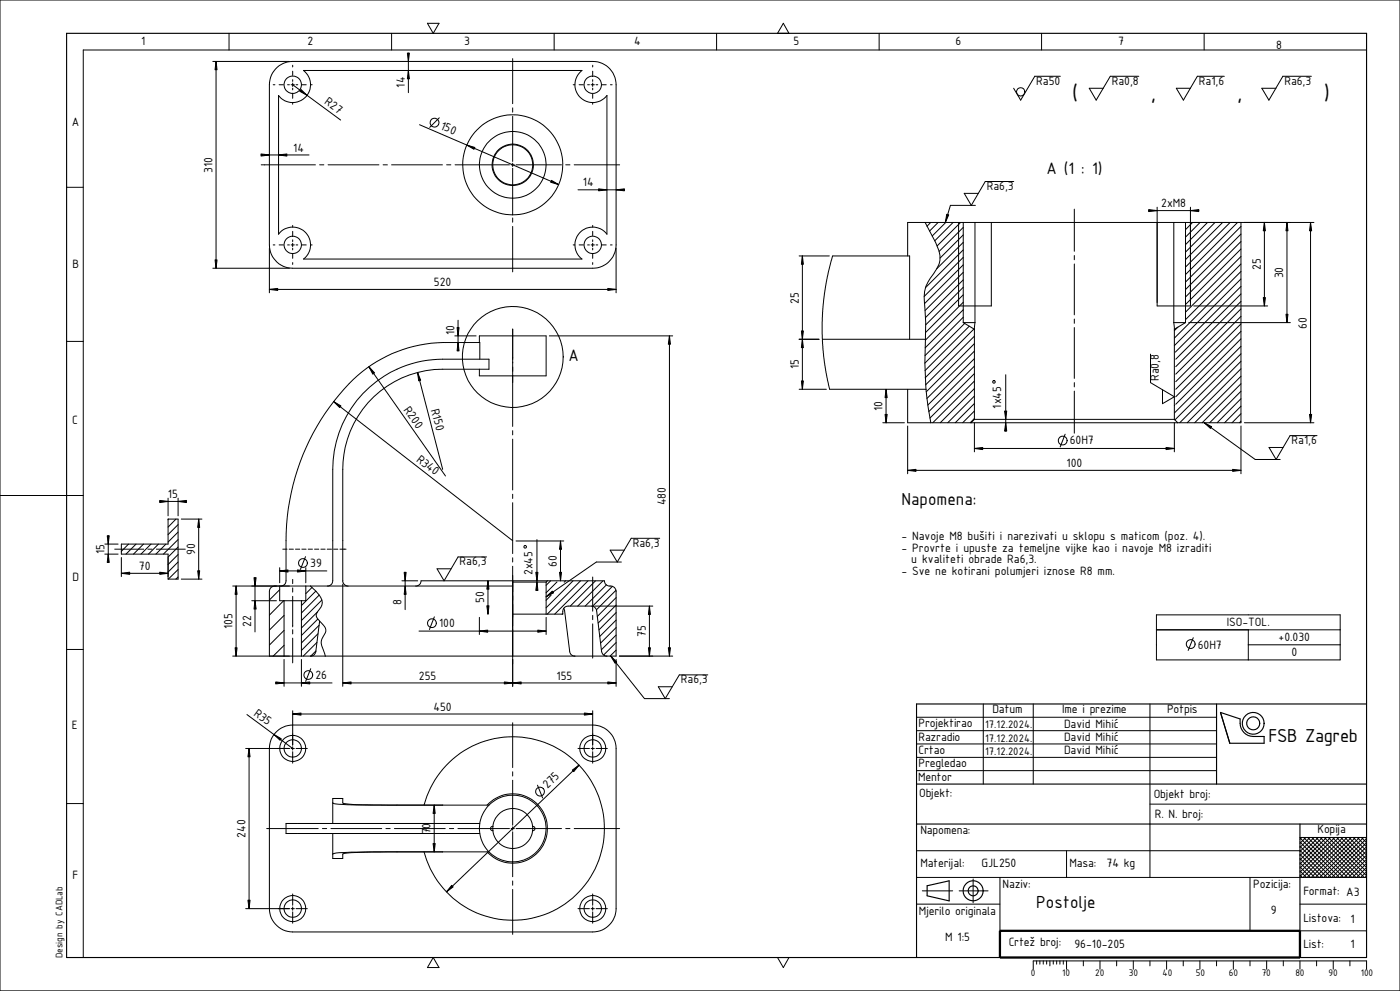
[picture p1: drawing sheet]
<svg xmlns="http://www.w3.org/2000/svg" width="420mm" height="297mm" viewBox="0 0 420 297" stroke-linecap="round" stroke-linejoin="round" font-family="sans-serif">
<g fill="none" stroke="#000" stroke-width=".3">
<path d="M0 0h420v297h-420zM63.8 18.4h23M64.8 18.4v62M68.7 10v5M87.8 19.6v.5M117.5 10v5M122.5 15.9v11.9M128.2 7h3.5l-1.7 3zM153.8 17.6v13.5M166.2 10v5M177.8 19.6v.5M215 10v5"/>
<path d="M235 7l1.7 3h-3.4zM263.7 10v5M312.5 10v5M361.2 10v5M410 15h-385v272M82 25.4h.5M83.1 20.2l1.9-1.2 1.4-.5 1.4-.1h90a7 7 0 0 1 7 7v48a7.1 7.1 0 0 1-7 7h-90a7 7 0 0 1-7-7v-48a6.9 6.9 0 0 1 2.3-5.2zM83.6 28.6a5.3 5.3 0 0 0 8 .6 5.3 5.3 0 0 0-.5-8.1h83.5a5.3 5.3 0 0 0-.6 8.1 5.3 5.3 0 0 0 8.1-.6v41.6a5.3 5.3 0 0 0-8.1-.6 5.3 5.3 0 0 0 .6 8h-83.5a5.3 5.3 0 0 0 .5-8 5.3 5.3 0 0 0-8 .6zM83.7 25.4h1.3M86.3 25.4h.5M87.3 25.4h1M87.8 21.3v1.3"/>
<path d="M87.8 23.9v.5M87.8 24.9v1M87.8 26.4v.5M87.8 28.2v1.3M87.8 30.7v.5M87.8 25.4l14.4 10.6M88.8 25.4h.5M90.6 25.4h1.3M93.1 25.4h.5M125.9 37.4l41.7 17.9M131.8 35.3l-2.9 2.9M153.8 32.3v1.3"/>
<path d="M153.8 34.9v13.5M172 25.4h.5M173.7 25.4h1.3M176.3 25.4h.5M177.3 25.4h1M177.8 21.3v1.3M177.8 23.9v.5M177.8 24.9v1M177.8 26.4v.5M177.8 28.2v1.3M177.8 30.7v.5M178.8 25.4h.5"/>
<path d="M180.6 25.4h1.3M183.1 25.4h.5M318.1 22.9h-7.7l-4.2 7.1-2.1-3.5M341.6 22.9h-8.5l-4.3 7.1-2-3.5h4.2M367.3 22.9h-8.1l-4.2 7.1-2.1-3.5h4.2M393.4 22.9h-8.5l-4.2 7.1-2.2-3.5h4.3M20 56.1h5M78.3 46.4h14.4M78.4 49.4h16.2M95.9 49.4h1.3M98.4 49.4h15.3M114.9 49.4h1.3"/>
<path d="M117.5 49.4h15.2M134 49.4h1.3M136.5 49.4h16.3M153.3 49.4h1M153.8 48.9v1M153.8 50.4v13.7M154.8 49.4h13.6M169.7 49.4h1.3M172.3 49.4h13.6M173.4 56.9h13.9M304.1 54.4h-8.5l-4.2 7.2-2.1-3.6h4.2M80.8 74.4v13.4"/>
<path d="M82 73.4h.5M83.7 73.4h1.3M86.3 73.4h.5M87.3 73.4h1M87.8 67.6v.5M87.8 69.3v1.3M87.8 71.9v.5M87.8 72.9v1M87.8 74.4v.5M87.8 76.2v1.2M87.8 78.7v.5M88.8 73.4h.5"/>
<path d="M90.6 73.4h1.3M93.1 73.4h.5M153.8 65.3v1.3M153.8 67.9v13.6M172 73.4h.5M173.7 73.4h1.3M176.3 73.4h.5M177.3 73.4h1M177.8 67.6v.5M177.8 69.3v1.3M177.8 71.9v.5M177.8 72.9v1"/>
<path d="M177.8 74.4v.5M177.8 76.2v1.2M177.8 78.7v.5M178.8 73.4h.5M180.6 73.4h1.3M183.1 73.4h.5M184.8 74.4v13.4M239.7 76.7h9.1M240.7 76.7v40M277.5 66.7h-5.2v10M277.5 66.7h11.5M277.5 66.7l3.2 5.9a7.5 7.5 0 0 1-.6 9.4 10.9 10.9 0 0 0-2.6 10.2l.2 4.4-.1 5.1"/>
<path d="M279.2 66.7l-1.1 1.1M281.4 66.7l-2.6 2.6M283.7 66.7l-4 4M285.9 66.7l-5.5 5.5M287.6 66.7v25h9.8v-25M288.2 66.7l-7.1 7M289 66.7h3.5M289 70.4l-7 6.9M289 74.9l-11.4 11.3M289 77.1l-11.8 11.8M289 68.2l-7.3 7.2M289 72.6l-8 8"/>
<path d="M289 79.4l-11.6 11.6M289 66.7v30M292.5 66.7v30M292.5 66.7h59.6M292.6 61.6h-7.5l-1.5 5.1M322.3 62.7v12.6M322.3 76.6v1.3M322.3 79.1v15.3M344.6 63.1h15M347.1 62.1v29.6h10v-29.6M352.1 66.7h3.5M352.1 66.7v30"/>
<path d="M355.6 66.7v30M355.6 66.7h38.6M357.8 66.7l-2.2 2.1M360 66.7l-4.4 4.4M362.2 66.7l-6.6 6.6M364.5 66.7l-8.9 8.9M366.8 66.7l-11.2 11.1M369 66.7l-13.4 13.4M371.3 66.7l-15.7 15.6M372.3 67.9l-16.7 16.6M372.3 70.1l-16.7 16.7M372.3 72.4l-16.7 16.6"/>
<path d="M372.3 74.6l-16.7 16.7M372.3 76.9l-16.7 16.7M372.3 79.1l-16.7 16.7M372.3 66.7v60h-19M379.3 66.7v25M386.1 66.7v30M393.1 66.7v60M63.8 80.4h23M80.8 86.7h104M137.4 96v9.2M153.8 98.6v29.2M289 96.7h3.5"/>
<path d="M289 83.9l-11.3 11.3M289 86.1l-11.3 11.3M289 88.3l-11.3 11.4M289 81.6l-11.5 11.4M289 90.6l-11.4 11.3M289 92.8l-11.5 11.5M289 95.1l-11.5 11.5M289 96.7l3.3 2M289.4 96.9l-11.9 11.9M290.8 97.7l-13.3 13.4M292.2 98.6l-14.7 14.6M292.3 98.7v27"/>
<path d="M292.5 96.7l-.2 2M322.3 95.6v1.3M322.3 98.2v15.2M352.1 96.7h3.5M352.1 96.7l.2 2M352.3 98.7v27M353.4 98l-1.1 1.1M355.6 96.7l-3.3 2M356.6 96.7h30.5M358.1 91.7h22.2M372.3 81.4l-20 19.9M372.3 83.6l-20 20"/>
<path d="M372.3 85.9l-19.7 19.6M372.3 88.1l-19.6 19.6M372.3 90.3l-19.6 19.6M372.3 92.6l-19.6 19.5M372.3 94.8l-19.6 19.6M372.3 97.1l-19.6 19.6M372.3 99.3l-19.6 19.6M20 102.3h5M110.7 109.9l22.9 32.8M125.3 111.6l7.5 29.1M136.4 100.7h6.4M143.8 102.7v-2h20v11.9h-20v-1.9"/>
<path d="M143.9 107.7v-5h-10.3a40.3 40.3 0 0 0-31.9 15.7 68.1 68.1 0 0 0-15.9 43.7v12a1.59 1.59 0 0 1-1.6 1.5M164.8 100.7h37M200.8 100.7v95.9M239.7 116.7h8.2M239.7 101.7h6M246.7 101.7h30.9M265.8 116.7v10M272.3 116.7v10h6.9M272.9 101.7v-25h-23.1l-1.4 5.2-.8 4.5-.7 5-.3 5 .1 5 .4 5.2 .7 4.9 1.1 5.2h28.9M277.6 101.7l-.1 7.1 .3 7.9M277.8 116.7l1.4 10M292.3 100.8l-14.6 14.6"/>
<path d="M292.3 103l-14.4 14.4M292.3 105.2l-14.2 14.2M292.3 107.5l-14 13.9M292.3 109.7l-13.7 13.7M292.3 112l-13.3 13.3M292.3 114.2l-12.5 12.5M292.3 116.5l-10.2 10.2M292.3 118.7l-8 8M301.7 112.3v16.9M322.3 114.7v1.3M322.3 117.2v12.6M345.1 106.1v8.6l7.2 4.2-3.6 2.1v-4.2"/>
<path d="M372.3 101.6l-19.6 19.6M372.3 103.8l-20 20M372.3 106l-19.8 19.9M372.3 108.3l-18.4 18.4M372.3 110.5l-16.1 16.2M372.3 112.8l-13.9 13.9M372.3 115l-11.7 11.7M372.3 117.3l-9.4 9.4M372.3 119.5l-7.2 7.2M100.1 120.4l53.7 41.7M153.8 129.1v1.2M153.8 131.6v15.3"/>
<path d="M264.8 126.7h6.5M272.3 127.7v14.3M279.2 126.7h12.1M291.3 126.7h62M292.3 125.7h60M292.3 120.9l-5.7 5.8M292.3 123.2l-3.5 3.5M292.3 125.4l-1.3 1.3M292.3 126.7v8.7M292.3 125.7l-1 1M292.3 134.4h60M319.5 130.1l-1.4 3.8"/>
<path d="M352.3 125.7l1 1M352.3 126.7v8.7M352.4 121.5h-.1M361.3 126.7l15.3 11h7.4M372.3 121.8l-4.9 4.9M372.3 124l-2.7 2.7M372.3 126.2l-.4 .5M372.3 127.7v14.3M373.3 126.7h20.9M395.1 130.6h-8.1l-4.2 7.1-2.1-3.6h4.2M0 148.5h25M47.9 150.3h8"/>
<path d="M50.4 149.3v5.3M50.5 155.6l-.1 .1M52.8 155.6l-2.4 2.4M53.4 157.2l-3 3M53.4 159.5l-3 3M53.4 149.3v5.3M54.4 155.6h6.2M59.6 155.6v18M153.8 148.1v1.3M153.8 150.7v15.2M272.3 141h100M31.5 163.1h3.9"/>
<path d="M31.5 166.1h3.9M32.5 160.6v8M34.4 164.6h8.7M36.4 163.1h14v-7.5h3v18h-3v-7.5h-14zM36.4 167.1v5.7M36.4 171.8h14M38.6 163.1l-2.2 2.1M40.8 163.1l-3 3M43.1 163.1l-3.1 3M44.4 164.6h1.2M45.3 163.1l-3 3M46.9 164.6h8.7"/>
<path d="M47.5 163.1l-3 3M49.8 163.1l-3 3M53.4 161.7l-4.4 4.4M53.4 164l-3 3M53.4 166.2l-3 3M53.4 168.4l-3 3M53.4 170.7l-2.9 2.9M53.4 172.9l-.7 .7M54.4 173.6h6.2M69.8 175.6h17M70.8 175.6v21M76.5 173.1v16.3"/>
<path d="M82.4 175.6a1.59 1.59 0 0 0-1.6 1.6v19.4M83.9 176.7l-3.1 3.1M83.9 170.1v4.6M83.9 171.1h14.1M84.8 164.6h1.3M86.7 164.6h1.3M87.8 173.7v1.2M87.8 176.2v1.3M87.8 178.7v9.2M88.6 164.6h1.3M90.6 164.6h1.2M91.7 166.8l-1.6 3.8"/>
<path d="M91.7 175.6h62.1M91.7 170.1v4.6M91.7 175.6v4.4h-1.3M91.7 175.6h-7.8v4.4h1.3M92.5 164.6h1.2M93.1 175.6l.5 .5a9 9 0 0 1 3.1 4.5 5.3 5.3 0 0 1-1.6 3 1.85 1.85 0 0 0 .8 2.6l.7 .7a2.5 2.5 0 0 1 .3 4 3.1 3.1 0 0 0-.1 3.4l.8 2.3M93.6 176.1l-1.9 1.8M94.4 164.6h1.2M94.7 177.2l-4.3 4.3M95.8 178.4l-5.4 5.3M96.3 164.6h1.2M96.6 179.8l-6.2 6.2"/>
<path d="M98.2 164.6h1.2M100.1 164.6h1.2M102 164.6h1.8M102.8 175v30.7M104.4 175.6a1.58 1.58 0 0 1-1.6-1.5v-30.8a30.1 30.1 0 0 1 30-32.6h13.9v-3h-13.9a33.2 33.2 0 0 0-33 35.6v30.8a1.59 1.59 0 0 1-1.6 1.5M120.6 174.1h4.7M121.5 171.5v11.2M146 166.9h-8.6l-4.2 7.2-2.1-3.6h4.2M146.4 174.1v10M153.8 174.1h-27.4a1.61 1.61 0 0 1-1.7 1.5M153.8 174.1v22.5v-21M153.8 174.1v1.5"/>
<path d="M153.8 167.2v1.2M153.8 169.7v16.4M153.8 174.1h10.4M153.8 174.5h10M154.8 162.1h14.3M161.1 161.7v15.3M163.8 174.5v9.6M164.2 174.1h17.1a1.78 1.78 0 0 0 2.2 1.6l.9 .4 .4 1.1v19.4h-2.7M164.2 174.1l-.4 .4M165.2 174.1l-1.4 1.3M165.3 178.4l-1.5 1.5M167.1 174.4l-3.3 3.3"/>
<path d="M168.1 162.1v12M169.7 174.1l-.5 .4M171.9 174.1l-8.1 8.1M174.2 174.1l-10 10M176.4 174.1l-10 10M177.8 172.9v10.3M178.6 174.1l-7.5 7.6M180.9 174.1l-7.6 7.6M181.9 175.3l-6.3 6.4M183.7 175.7l-5.9 6M184.8 176.9l-5.9 5.9M184.8 179.1l-5.6 5.6"/>
<path d="M186.4 168.4h-7.5l-15.1 10.5M197.9 161.3h-8.5l-4.2 7.1-2.2-3.5h4.2M20 194.6h5M69.8 196.6h17M75.5 180h7.4M85.1 180l-4.3 4.4M85.2 180v16.6h5.2M85.2 184.4l-4.4 4.4M85.2 188.9l-4.4 4.4M85.2 193.4l-3.2 3.2M85.2 197.7v8M85.2 180h5.2"/>
<path d="M87.8 188.7v1.3M87.8 191.3v7.4M90.4 196.6h82.1M90.4 180v16.6M90.4 197.7v8M94.8 195.1l-1.6 1.5M95.1 192.5l-4.1 4.1M95.2 183.4l-4.8 4.8M95.3 185.5l-4.9 5M95.4 189.9l-5 5M95.7 187.4l-5.3 5.3M95.9 186.1l-1.2 9.1a1.52 1.52 0 0 1-1.5 1.4"/>
<path d="M125.7 189.1h38.1M130.3 184.9l-1.5 3.8M143.8 185v5.2M153.8 186.2v1.3M153.8 188.8v16.9M153.8 184.1h10M163.8 184.1h5a1.8 1.8 0 0 1 1.6-2.4h7a1.61 1.61 0 0 1 1.6 1.3l1.5 12.2a1.6 1.6 0 0 0 1.6 1.4M163.8 185v5.2M168.8 183.9l-.1 .2M169.1 182.3l.3 .7 1.5 12.2a1.52 1.52 0 0 0 1.6 1.4M172.5 196.6h9.6M177.8 184.4v1.3"/>
<path d="M177.8 187v10.2M178.4 181.7h17.4M183.2 196.6l10.1 12.8h7.5M184.8 181.4l-5.3 5.3M184.8 183.6l-5.1 5.2M184.8 185.8l-4.9 5M184.8 188.1l-4.6 4.6M184.8 190.3l-4.4 4.4M184.8 192.6l-3.7 3.7M184.8 194.9l-1.8 1.7M184.8 197.7v8M185.8 196.6h16"/>
<path d="M194.8 181.7v14.9M346.9 184.3h55.1v13.5h-55.1zM346.9 188.8h55.1M358 191.1l-1.6 3.8M374.5 188.8v9M374.5 193.3h27.5M74.1 214.2l13.7 10.1M82.6 219.6a7.1 7.1 0 0 1 5.2-2.3h90a7.1 7.1 0 0 1 7 7v48a7.1 7.1 0 0 1-7 7h-90a7.1 7.1 0 0 1-7-7v-48l.6-2.9zM82.7 204.7h16.9M87.8 213v10.3M87.8 214h90M93.2 200.4l-1.5 3.8"/>
<path d="M102.8 204.7h82M153.8 216.6v13.4M177.8 213v10.3M212.3 202.3h-8.5l-4.2 7.1-2.1-3.6h4.2M275 215h90M275 219h90M295 211v24M310 211v24M345 211v52M73.7 224.3h13.1M74.7 224.3v48M87.3 224.3h1"/>
<path d="M87.8 223.8v1M87.8 225.3v3.4M88.8 224.3h3.4M153.8 231.3v1.3M153.8 233.8v13.5M161.2 235.3l1.6 3.8M173.4 224.3h3.4M173.7 229.3l-39.8 38M177.3 224.3h1M177.8 223.8v1M177.8 225.3v3.4M178.8 224.3h3.4"/>
<path d="M275 223h90M275 227h90M275 231h90M20 240.8h5M80 248.3h15.5M96.7 248.3h1.3M99.3 248.3h15.2M99.8 240.6a19.8 19.8 0 0 0 7.2 .7h25.8M99.8 240.6v-1.3h3v.6a.68 .68 0 0 0 .7 1 432 432 0 0 0 29.3 .4M99.8 240.6v6.2M99.8 249.8v6.2M115.8 248.3h1.3"/>
<path d="M118.3 248.3h15.3M127.2 241.3a27.5 27.5 0 0 1 42.4-15.5 27.5 27.5 0 0 1 0 45.1 27.5 27.5 0 0 1-42.4-15.6M130.3 241.3v14M132.8 255.3h-7.8a279 279 0 0 0-24.7 .5l-.5 .2M132.8 255.3a401.8 401.8 0 0 0-29.5 .5 1.02 1.02 0 0 0-.5 1.3v.2h-3v-1.3M132.8 241.3h13.9M132.8 255.3h13.9M134.8 248.3h1.3M137.4 248.3h15.4M143.9 246.8h-58.1v3h58.1M146.1 241.3a10.4 10.4 0 0 1 15-.5 10.4 10.4 0 0 1 0 15 10.4 10.4 0 0 1-15-.5M147.9 249a6 6 0 0 0 5.9 5.3 6 6 0 0 0 6-5.3"/>
<path d="M147.9 247.7a.66 .66 0 0 0-.8 .6 .66 .66 0 0 0 .8 .7M147.9 247.7v1.3M147.9 247.7a6 6 0 0 1 5.9-5.4 6 6 0 0 1 6 5.4M153.3 248.3h1M153.8 247.8v1M153.8 249.3v13.5M154.8 248.3h13.6M159.8 247.6v1.4M159.8 247.7a.66 .66 0 0 1 .7 .6 .66 .66 0 0 1-.7 .7M169.7 248.3h1.3M172.3 248.3h13.6M275 255h115"/>
<path d="M320 255v8M345 241h65M390 251h20M390 259.8l3.1 3.2M390 253.6l9.4 9.4M390 254.8l8.1 8.2M390 258.6l4.4 4.4M390 256.1l6.9 6.9M390 257.3l5.6 5.7M390 251.1l11.8 11.9M390 252.3l10.6 10.7M390.5 251l-.5 .5"/>
<path d="M391.1 251l12 12M391.8 251l-1.8 1.8M392.3 251l12 12M393 251l-3 3M393.5 251l12.1 12M394.2 251l-4.2 4.2M394.8 251l12 12M395.5 251l-5.5 5.5M396 251l12 12M396.7 251l-6.7 6.7M397.3 251l11.9 12M397.9 251l-7.9 8"/>
<path d="M398.5 251l11.5 11.5-.6 .5M399.2 251l-9.2 9.2M399.7 251l10.3 10.2-1.8 1.8M400.4 251l-10.4 10.4M401 251l9 9M401.7 251l-11.7 11.7M402.2 251l7.8 7.7-4.3 4.3M402.9 251l-12 12M403.4 251l6.6 6.5-5.5 5.5M404.1 251l-12 12M404.7 251l5.3 5.3-6.7 6.7M405.4 251l-12 12"/>
<path d="M405.9 251l4.1 4.1-8 7.9M406.6 251l-12 12M407.2 251l2.8 2.8-9.2 9.2M407.8 251l-11.9 12M408.4 251l1.6 1.6-10.5 10.4M409.1 251l-12 12M409.6 251l.4 .3-11.7 11.7M410 260l-3 3M73.7 272.3h13.1M87.3 272.3h1M87.8 267.9v3.4M87.8 271.8v1"/>
<path d="M87.8 273.3v3.4M88.8 272.3h3.4M153.8 264v1.3M153.8 266.6v13.4M173.4 272.3h3.4M177.3 272.3h1M177.8 267.9v3.4M177.8 271.8v1M177.8 273.3v3.4M178.8 272.3h3.4M275 271h25M275 263h135"/>
<path d="M276.7 267h9.1M287.7 267h8.7M291.9 263.4v7.2M300 279h110M300 263v24M375 263v16M390 271h20M390 261l1.9 2M390 262.3l.7 .7M130 287l1.7 3h-3.5zM233.3 287h3.4l-1.7 3zM310 290.5v-2.5h100v2.5"/>
<path d="M311 288v1M312 288v1M313 288v1M314 288v1M315 288v1.5M316 288v1M317 288v1M318 288v1M319 288v1M320 288v2.5M325 288v1.5M330 288v2.5"/>
<path d="M335 288v1.5M340 288v2.5M345 288v1.5M350 288v2.5M355 288v1.5M360 288v2.5M365 288v1.5M370 288v2.5M375 288v1.5M380 288v2.5M385 288v1.5M390 288v2.5"/>
<path d="M395 288v1.5M400 288v2.5M405 288v1.5"/>
<circle cx="87.8" cy="25.4" r="2.6"/>
<circle cx="130.4" cy="36.8" r="1.33"/>
<circle cx="177.8" cy="25.4" r="2.6"/>
<circle cx="306.2" cy="27.5" r="1.26"/>
<circle cx="153.8" cy="49.4" r="6.2"/>
<circle cx="153.8" cy="49.4" r="15"/>
<circle cx="153.8" cy="49.4" r="6"/>
<circle cx="153.8" cy="49.4" r="10"/>
<circle cx="87.8" cy="73.4" r="2.6"/>
<circle cx="177.8" cy="73.4" r="2.6"/>
<circle cx="153.8" cy="107" r="15.1"/>
<circle cx="298.2" cy="114.5" r=".38"/>
<circle cx="318.8" cy="132" r="1.32"/>
<circle cx="90.9" cy="168.7" r="1.32"/>
<circle cx="157.5" cy="163.9" r=".39"/>
<circle cx="129.6" cy="186.8" r="1.32"/>
<circle cx="357.2" cy="193" r="1.32"/>
<circle cx="92.5" cy="202.3" r="1.32"/>
<circle cx="87.8" cy="224.3" r="2.6"/>
<circle cx="87.8" cy="224.3" r="3.9"/>
<circle cx="162" cy="237.3" r="1.34"/>
<circle cx="177.8" cy="224.3" r="2.6"/>
<circle cx="177.8" cy="224.3" r="3.9"/>
<circle cx="153.8" cy="248.3" r="10"/>
<circle cx="87.8" cy="272.3" r="2.6"/>
<circle cx="87.8" cy="272.3" r="3.9"/>
<circle cx="177.8" cy="272.3" r="3.9"/>
<circle cx="177.8" cy="272.3" r="2.6"/>
</g>
<g fill="none" stroke="#000" stroke-width=".34">
<path d="M20 10h390v277h-390zM365 211v24M366.1 213.5l5.9 2a4.3 4.3 0 0 0 4 5.2h3.2v2.1h-10.3zM410 211h-135v76M275 235h135M275 247h135M390 247v40M278.1 265.5l6.6-1.5v6l-6.6-1.5z"/>
<circle cx="375.9" cy="216.8" r="3.3"/>
<circle cx="376" cy="216.8" r="1.95"/>
<circle cx="291.9" cy="267" r="3"/>
<circle cx="291.9" cy="267" r="1.51"/>
</g>
<path d="M300 279h90v8h-90z" fill="none" stroke="#000" stroke-width=".68" stroke-linecap="butt"/>
<g fill="#000" stroke="#000" stroke-width=".3">
<path d="M64.8 18.4l.3 2.5h-.6zM122.2 15.9h.6l-.3 2.5zM90.3 26.8l1.8 1.8-2.2-1.3zM122.5 21.1l.3 2.5h-.6zM78.3 46.1l2.5 .3-2.5 .4zM83.6 46.4l2.5-.3v.7zM140 43.5l2.5 .7-.3 .5zM165.4 54.1l2.2 1.2-2.4-.7zM179.6 56.6l2.5 .3-2.5 .3zM184.8 56.9l2.5-.3v.6zM240.7 76.7l.3 2.5h-.6zM284 64.2l.6 .2-1 2.3z"/>
<path d="M344.6 62.8l2.5 .3-2.5 .3zM357.1 63.1l2.5-.3v.6zM379.3 66.7l.3 2.5h-.6zM386.1 66.7l.3 2.5h-.6zM393.1 66.7l.4 2.5h-.6zM64.5 77.9h.6l-.3 2.5zM80.8 86.7l2.5-.3v.6zM182.3 86.4l2.5 .3-2.5 .3zM379 89.2h.6l-.3 2.5zM385.8 94.2h.6l-.3 2.5zM110.7 109.9l1.7 1.9-.6 .3zM125.3 111.6l.9 2.4-.6 .1z"/>
<path d="M137.1 98.2h.6l-.3 2.5zM137.4 102.7l.3 2.5h-.6zM200.8 100.7l.3 2.5h-.6zM240.7 101.7l.3 2.5h-.6zM240.4 114.2h.6l-.3 2.5zM240.4 99.2h.6l-.3 2.5zM265.8 116.7l.3 2.5h-.6zM100.1 120.4l2.2 1.3-.4 .4zM265.5 124.2h.6l-.3 2.5zM292.3 134.4l2.5-.3v.6zM301.4 123.2h.6l-.3 2.5zM301.7 126.7l.3 2.5h-.6z"/>
<path d="M349.8 134.1l2.5 .3-2.5 .3zM361.3 126.7l2.2 1.2-.4 .5zM392.9 124.2h.6l-.4 2.5zM47.9 150l2.5 .3-2.5 .3zM53.4 150.3l2.5-.3v.6zM59.6 155.6l.3 2.5h-.6zM272.3 141l2.5-.3v.6zM369.8 140.7l2.5 .3-2.5 .3zM32.2 160.6h.6l-.3 2.5zM32.5 166.1l.3 2.5h-.6zM36.4 171.8l2.5-.3v.6zM47.9 171.5l2.5 .3-2.5 .3z"/>
<path d="M59.3 171.1h.6l-.3 2.5zM70.8 175.6l.3 2.5h-.6zM76.2 173.1h.6l-.3 2.5zM83.9 171.1l2.5-.3v.6zM89.2 170.8l2.5 .3-2.5 .3zM121.2 171.5h.6l-.3 2.6zM121.5 175.6l.3 2.5h-.6zM146.4 174.1l.3 2.5h-.7zM160.7 171.5h.7l-.3 2.6zM161.1 174.5l.3 2.5h-.7zM163.8 178.9l1.9-1.7 .4 .5zM168.1 162.1l.3 2.5h-.5z"/>
<path d="M167.9 171.5h.5l-.3 2.6zM70.5 194.1h.6l-.3 2.5zM76.5 180l.3 2.5h-.6zM143.8 189.1l2.5-.3v.7zM146 181.6h.7l-.3 2.5zM161.3 188.8l2.5 .3-2.5 .4zM183.2 196.6l1.8 1.8-.5 .4zM194.5 194.1h.6l-.3 2.5zM194.8 181.7l.3 2.4h-.6zM200.5 194.1h.6l-.3 2.5zM82.7 204.4l2.5 .3-2.5 .3zM87.8 214l2.5-.3v.6z"/>
<path d="M90.4 204.7l2.5-.3v.6zM102.8 204.7l2.5-.3v.6zM151.3 204.4l2.5 .3-2.5 .3zM153.8 204.7l2.5-.3v.6zM175.3 213.7l2.5 .3-2.5 .3zM182.3 204.4l2.5 .3-2.5 .3zM74.7 224.3l.3 2.5h-.6zM82.2 220.1l2.2 1.3-.4 .5zM171.7 230.8l2-1.5-1.6 2zM129.9 252.8h.7l-.3 2.5zM130.3 241.3l.3 2.5h-.7zM74.4 269.8h.6l-.3 2.5z"/>
<path d="M135.5 265.3l.4 .5-2 1.5z"/>
</g>
<g font-size="7">
<text x="321.7" y="30">(</text>
<text x="345.2" y="30">,</text>
<text x="371.1" y="30">,</text>
<text x="397.1" y="30">)</text>
</g>
<text font-size="6.1" x="380.5" y="222.5">FSB Zagreb</text>
<g font-size="5.6">
<text x="270.4" y="151.2">Napomena:</text>
<text x="310.9" y="272.1">Postolje</text>
</g>
<g font-size="5.4">
<text x="313.9" y="52.3">A (1 : 1)</text>
<text x="170.5" y="108.2">A</text>
</g>
<g font-size="3.9">
<text x="42.3" y="13.5">1</text>
<text x="92.3" y="13.5">2</text>
<text x="139.2" y="13.5">3</text>
<text x="190.2" y="13.5">4</text>
<text x="238.1" y="13.5">5</text>
<text x="286.7" y="13.5">6</text>
<text x="335.5" y="13.5">7</text>
<text x="382.9" y="14.6">8</text>
<text x="121.4" y="26.3" transform="rotate(-90 121.4 26.3)">14</text>
<text x="310.9" y="25.4">Ra50</text>
<text x="333.5" y="25.4">Ra0,8</text>
<text x="359.7" y="25.4">Ra1,6</text>
<text x="385.3" y="25.4">Ra6,3</text>
<text x="97.2" y="31" transform="rotate(36 97.2 31)">R27</text>
<text x="21.6" y="37.6">A</text>
<text x="131.9" y="38.5" transform="rotate(23 131.9 38.5)">150</text>
<text x="87.9" y="45.4">14</text>
<text x="63.7" y="51.8" transform="rotate(-90 63.7 51.8)">310</text>
<text x="174.9" y="55.9">14</text>
<text x="296" y="56.9">Ra6,3</text>
<text x="348.4" y="62.1">2xM8</text>
<text x="21.7" y="80.4">B</text>
<text x="378.2" y="80.9" transform="rotate(-90 378.2 80.9)">25</text>
<text x="385" y="83.4" transform="rotate(-90 385 83.4)">30</text>
<text x="130.2" y="85.7">520</text>
<text x="239.6" y="91" transform="rotate(-90 239.6 91)">25</text>
<text x="136.3" y="100.5" transform="rotate(-90 136.3 100.5)">10</text>
<text x="392.1" y="98.5" transform="rotate(-90 392.1 98.5)">60</text>
<text x="239.6" y="110.7" transform="rotate(-90 239.6 110.7)">15</text>
<text x="347.6" y="114.2" transform="rotate(-90 347.6 114.2)">Ra0,8</text>
<text x="121" y="122.8" transform="rotate(55 121 122.8)">R20</text>
<text x="129.3" y="122.8" transform="rotate(75 129.3 122.8)">R150</text>
<text x="264.7" y="123.2" transform="rotate(-90 264.7 123.2)">10</text>
<text x="300.4" y="122.5" transform="rotate(-90 300.4 122.5)">1x45</text>
<text x="21.6" y="127.2">C</text>
<text x="320.9" y="133.1">60H7</text>
<text x="387.5" y="133.1">Ra1,6</text>
<text x="124.7" y="138.1" transform="rotate(38 124.7 138.1)">R340</text>
<text x="319.9" y="140">100</text>
<text x="50.4" y="149.3">15</text>
<text x="199.7" y="151.4" transform="rotate(-90 199.7 151.4)">480</text>
<text x="270.4" y="161.8">- Navoje M8 bušiti i narezivati u sklopu s maticom (poz. 4).</text>
<text x="31.4" y="166.1" transform="rotate(-90 31.4 166.1)">15</text>
<text x="58.5" y="166.4" transform="rotate(-90 58.5 166.4)">90</text>
<text x="189.8" y="163.9">Ra6,3</text>
<text x="270.4" y="165.3">- Provrte i upuste za temeljne vijke kao i navoje M8 izraditi</text>
<text x="41.7" y="170.8">70</text>
<text x="93" y="169.8">39</text>
<text x="137.9" y="169.5">Ra6,3</text>
<text x="159.7" y="172.4" transform="rotate(-90 159.7 172.4)">2x45</text>
<text x="167" y="169.8" transform="rotate(-90 167 169.8)">60</text>
<text x="270.4" y="172.3">- Sve ne kotirani polumjeri iznose R8 mm.</text>
<text x="273.4" y="168.8">u kvaliteti obrade Ra6,3.</text>
<text x="21.7" y="174.1">D</text>
<text x="120.4" y="181.2" transform="rotate(-90 120.4 181.2)">8</text>
<text x="145.3" y="180.8" transform="rotate(-90 145.3 180.8)">50</text>
<text x="69.7" y="188.6" transform="rotate(-90 69.7 188.6)">105</text>
<text x="75.4" y="187.9" transform="rotate(-90 75.4 187.9)">22</text>
<text x="131.7" y="187.9">100</text>
<text x="193.7" y="190.9" transform="rotate(-90 193.7 190.9)">75</text>
<text x="368" y="187.6">ISO-TOL.</text>
<text x="359.3" y="194.4">60H7</text>
<text x="383.5" y="192.2">+0.030</text>
<text x="387.4" y="196.6">0</text>
<text x="94.6" y="203.4">26</text>
<text x="125.7" y="203.7">255</text>
<text x="166.9" y="203.7">155</text>
<text x="204.3" y="204.8">Ra6,3</text>
<text x="75.9" y="214.2" transform="rotate(36 75.9 214.2)">R35</text>
<text x="130" y="213">450</text>
<text x="297.7" y="213.8">Datum</text>
<text x="318.7" y="213.8">Ime i prezime</text>
<text x="350.1" y="213.8">Potpis</text>
<text x="21.6" y="218.5">E</text>
<text x="275.5" y="217.9">Projektirao</text>
<text x="275.5" y="222">Razradio</text>
<text x="319.2" y="218.1">David Mihić</text>
<text x="319.2" y="222">David Mihić</text>
<text x="275.5" y="225.9">Crtao</text>
<text x="319.2" y="226">David Mihić</text>
<text x="275.4" y="233.9">Mentor</text>
<text x="275.5" y="229.8">Pregledao</text>
<text x="164.3" y="236.5" transform="rotate(-44 164.3 236.5)">275</text>
<text x="275.8" y="238.8">Objekt:</text>
<text x="346.1" y="239.2">Objekt broj:</text>
<text x="346.5" y="245.2">R. N. broj:</text>
<text x="73.6" y="251.1" transform="rotate(-90 73.6 251.1)">240</text>
<text x="129.2" y="250.1" transform="rotate(-90 129.2 250.1)">70</text>
<text x="276.1" y="250.1">Napomena:</text>
<text x="395.3" y="249.6">Kopija</text>
<text x="21.7" y="263.3">F</text>
<text x="276.1" y="259.8">Materijal:</text>
<text x="294.5" y="259.9">GJL250</text>
<text x="320.8" y="259.8">Masa:</text>
<text x="331.9" y="259.9">74 kg</text>
<text x="300.8" y="266.1">Naziv:</text>
<text x="376" y="266.1">Pozicija:</text>
<text x="391" y="268.2">Format: A3</text>
<text x="275.7" y="274.1">Mjerilo originala</text>
<text x="381.3" y="273.9">9</text>
<text x="283.5" y="281.9">M 1:5</text>
<text x="391" y="276.2">Listova:</text>
<text x="405.1" y="276.6">1</text>
<text x="302.6" y="283.6">Crtež broj:</text>
<text x="322.3" y="284">96-10-205</text>
<text x="391" y="284.2">List:</text>
<text x="405.1" y="284">1</text>
</g>
<g font-size="3.5">
<text x="295.5" y="218.1">17.12.2024.</text>
<text x="295.5" y="222.4">17.12.2024.</text>
<text x="295.5" y="226.4">17.12.2024.</text>
</g>
<g font-size="3.1">
<text x="18.8" y="287.1" transform="rotate(-90 18.8 287.1)">Design by CADLab</text>
<text x="309.2" y="292.5">0</text>
<text x="318.7" y="292.5">10</text>
<text x="328.5" y="292.5">20</text>
<text x="338.6" y="292.5">30</text>
<text x="348.7" y="292.5">40</text>
<text x="358.7" y="292.5">50</text>
<text x="368.7" y="292.5">60</text>
<text x="378.5" y="292.5">70</text>
<text x="388.6" y="292.5">80</text>
<text x="398.6" y="292.5">90</text>
<text x="408.3" y="292.4">100</text>
</g>
</svg>
